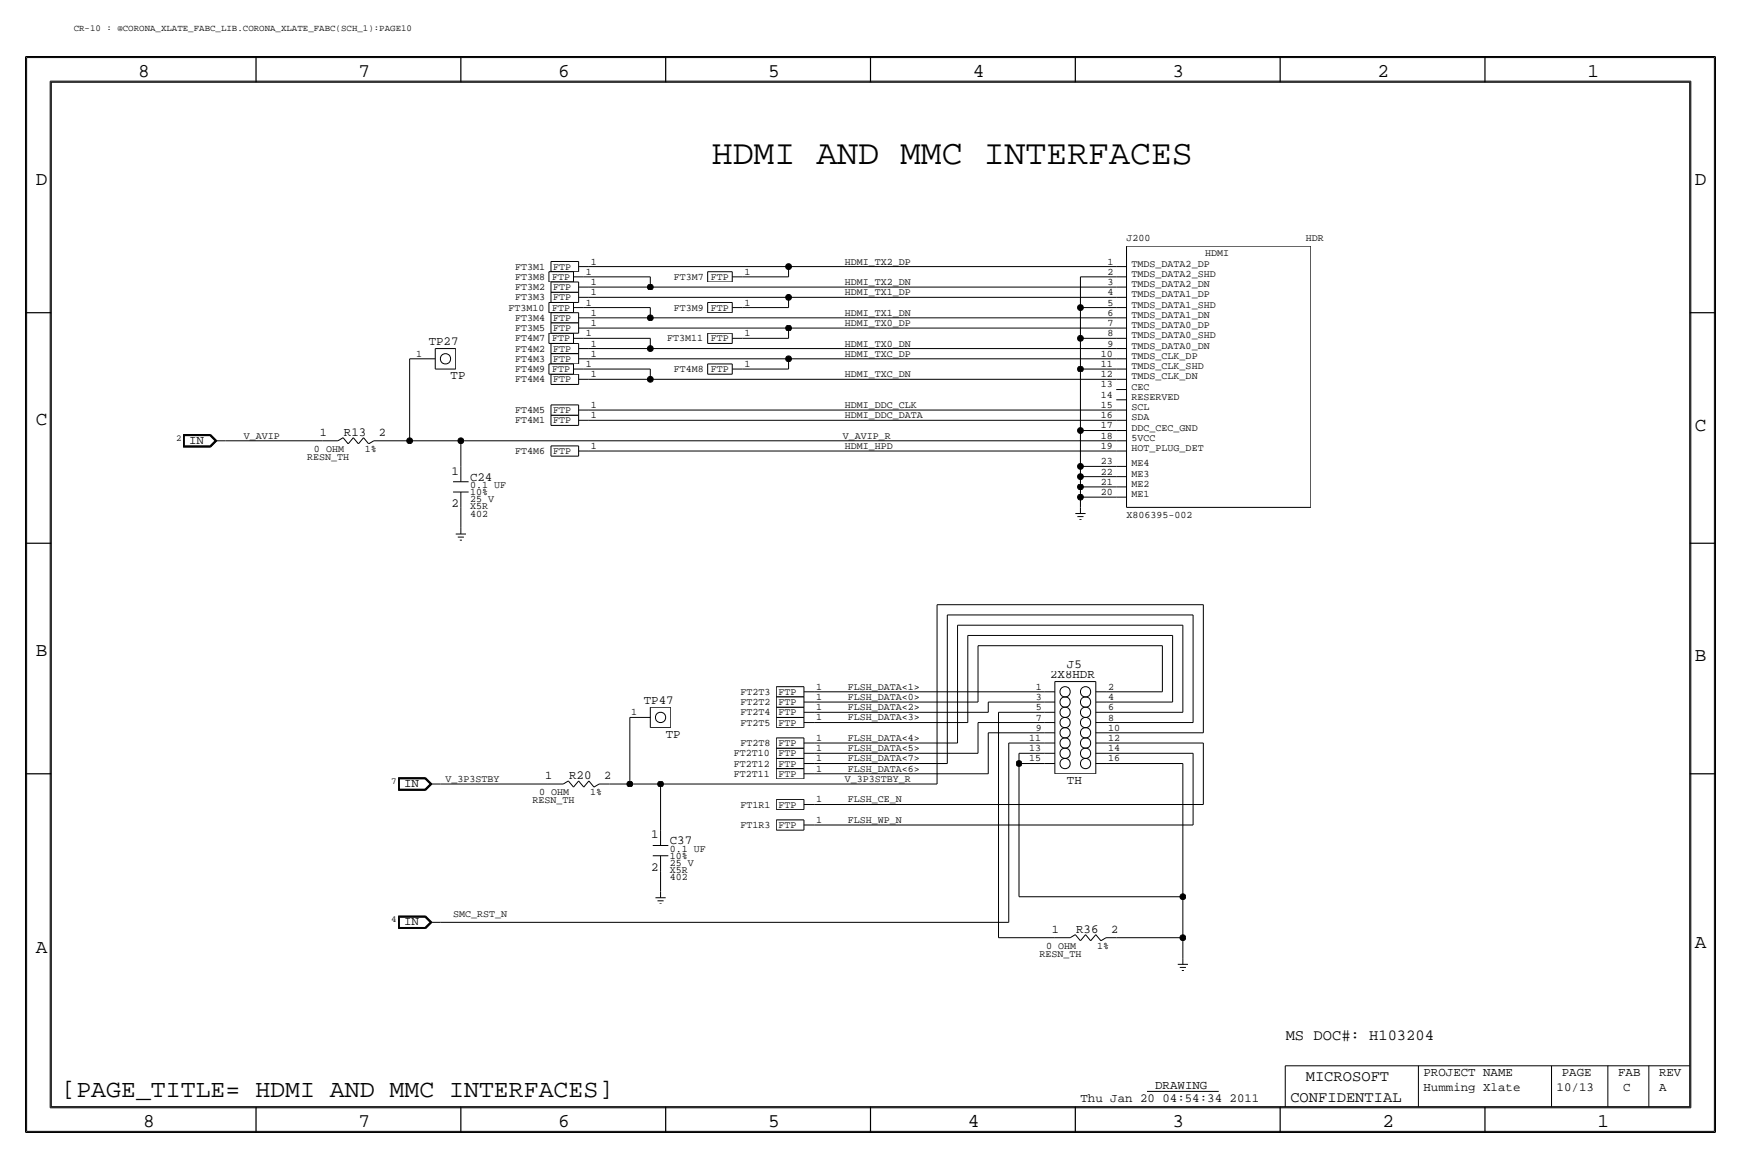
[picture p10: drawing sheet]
<svg xmlns="http://www.w3.org/2000/svg" width="432mm" height="287mm" viewBox="0 0 432 287" stroke-linecap="round" stroke-linejoin="round" font-family="sans-serif">
<g fill="none" stroke="#000" stroke-width=".25">
<path d="M6.6 14.3h418.6zM6.6 14.3v266.2zM425.2 14.3v266.2zM12.4 20.1v254.5zM12.4 20.1h407zM419.4 20.1v254.5zM136.1 77.5h6.1zM136.1 75v2.5zM136.1 75h6.1zM136.1 69.9h6.1zM136.1 67.4v2.5zM136.1 67.4h6.1z"/>
<path d="M136.7 77.5v2.6zM136.7 77.5h6.8zM136.7 72.4h6.8zM136.7 69.9v2.5zM136.7 69.9h6.8zM136.7 67.4h6.8zM136.7 64.8v2.6zM136.7 64.8h6.8zM136.7 75h6.8zM136.7 72.4v2.6zM142.2 76.3h2.6zM142.2 68.6h2.6z"/>
<path d="M142.2 75v2.5zM142.2 67.4v2.5zM143.5 78.8h2.5zM143.5 71.2h2.5zM143.5 66.1h2.5zM143.5 73.7h2.5zM143.5 77.5v2.6zM143.5 69.9v2.5zM143.5 64.8v2.6zM143.5 72.4v2.6zM144.8 76.3h16.5zM144.8 68.6h16.5z"/>
<path d="M146 78.8h15.3zM146 73.7h49.6zM146 66.1h49.6zM146 71.2h15.3zM161.3 76.3v2.5zM161.3 78.8h115.6zM161.3 71.2h115.6zM161.3 68.6v2.6zM175.5 77.5h6.1zM175.5 75v2.5zM175.5 75h6.1zM175.5 69.9h6.1z"/>
<path d="M175.5 67.4v2.5zM175.5 67.4h6.1zM181.6 76.3h2.5zM181.6 68.6h2.5zM181.6 75v2.5zM181.6 67.4v2.5zM184.1 76.3h11.5zM184.1 68.6h11.5zM195.6 73.7h81.3zM195.6 73.7v2.6zM195.6 66.1h81.3zM195.6 66.1v2.5z"/>
<path d="M268 76.3v7.6zM268 68.6v7.7zM268 68.6h8.9zM268 76.3h8.9zM276.9 66.1h2.5zM276.9 68.6h2.5zM276.9 71.2h2.5zM276.9 73.7h2.5zM276.9 76.3h2.5zM276.9 78.8h2.5zM279.4 61h45.7zM279.4 61v64.8z"/>
<path d="M325.1 61v64.8zM101.6 89v20.3zM101.6 89h3.8zM105.4 89h2.5zM107.9 91.5h5.1zM107.9 86.4h5.1zM107.9 86.4v5.1zM113 86.4v5.1zM136.1 85.1h6.1zM136.1 82.6v2.5zM136.1 82.6h6.1zM136.1 92.8h6.1z"/>
<path d="M136.1 90.2v2.6zM136.1 90.2h6.1zM136.7 80.1h6.8zM136.7 82.6h6.8zM136.7 80.1v2.5zM136.7 87.7h6.8zM136.7 85.1v2.6zM136.7 85.1h6.8zM136.7 90.2h6.8zM136.7 87.7v2.5zM136.7 95.3h6.8zM136.7 92.8v2.5z"/>
<path d="M136.7 92.8h6.8zM142.2 83.9h2.6zM142.2 91.5h2.6zM142.2 82.6v2.5zM142.2 90.2v2.6zM143.5 81.3h2.5zM143.5 86.4h2.5zM143.5 89h2.5zM143.5 94h2.5zM143.5 80.1v2.5zM143.5 85.1v2.6zM143.5 87.7v2.5z"/>
<path d="M143.5 92.8v2.5zM144.8 91.5h16.5zM144.8 83.9h16.5zM146 89h49.6zM146 94h15.3zM146 81.3h49.6zM146 86.4h15.3zM161.3 94h115.6zM161.3 91.5v2.5zM161.3 86.4h115.6zM161.3 83.9v2.5zM175.5 92.8h6.1z"/>
<path d="M175.5 90.2v2.6zM175.5 90.2h6.1zM175.5 85.1h6.1zM175.5 82.6v2.5zM175.5 82.6h6.1zM181.6 91.5h2.5zM181.6 83.9h2.5zM181.6 90.2v2.6zM181.6 82.6v2.5zM184.1 91.5h11.5zM184.1 83.9h11.5zM195.6 89v2.5z"/>
<path d="M195.6 89h81.3zM195.6 81.3h81.3zM195.6 81.3v2.6zM268 91.5v15.2zM268 83.9v7.6zM268 91.5h8.9zM268 83.9h8.9zM276.9 81.3h2.5zM276.9 86.4h2.5zM276.9 83.9h2.5zM276.9 89h2.5zM276.9 91.5h2.5z"/>
<path d="M276.9 94h2.5zM276.9 96.6h2.5zM276.9 99.1h2.5zM45.4 107.7h6.8zM45.4 107.7v3.1zM45.4 110.8h6.8zM45.5 107.8v2.9zM45.5 110.7h6.7zM45.5 107.8h6.7zM45.6 107.9v2.7zM45.6 110.6h6.5zM45.6 107.9h6.5z"/>
<path d="M45.7 108v2.5zM45.7 110.5h6.4zM45.7 108h6.4zM52.1 110.5l1.2-1.2zM52.1 108l1.2 1.3zM52.1 110.6l1.4-1.3zM52.1 107.9l1.4 1.4zM52.2 107.8l1.4 1.5zM52.2 110.8l1.6-1.5zM52.2 107.7l1.6 1.6zM53.3 109.3h2.6zM53.6 109.3l-1.4 1.4z"/>
<path d="M55.9 109.3h24.1zM80 109.3h3.8zM83.8 109.3l1.3-.8zM85.1 108.5l1.3 1.5zM87.6 108.5l-1.2 1.5zM87.6 108.5l1.3 1.5zM90.2 108.5l-1.3 1.5zM90.2 108.5l1.2 1.5zM91.4 110l1.3-.7zM92.7 109.3h2.5zM95.2 109.3h6.4zM101.6 109.3h12.7z"/>
<path d="M112.4 119.4h3.8zM114.3 109.3h162.6zM114.3 109.3v6.3zM114.3 115.6v3.8zM136.7 102.9h6.8zM136.7 100.4v2.5zM136.7 100.4h6.8zM136.7 113.1h6.8zM136.7 110.5v2.6zM136.7 110.5h6.8zM136.7 105.5h6.8zM136.7 102.9v2.6z"/>
<path d="M143.5 101.7h2.5zM143.5 111.8h2.5zM143.5 104.2h2.5zM143.5 100.4v2.5zM143.5 110.5v2.6zM143.5 102.9v2.6zM146 111.8h130.9zM146 104.2h130.9zM146 101.7h130.9zM268 118.2v2.5zM268 115.6v2.6zM268 106.7v8.9z"/>
<path d="M268 118.2h8.9zM268 115.6h8.9zM268 106.7h8.9zM276.9 101.7h2.5zM276.9 104.2h2.5zM276.9 106.7h2.5zM276.9 109.3h2.5zM276.9 111.8h2.5zM276.9 115.6h2.5zM276.9 118.2h2.5zM112.4 122h3.8zM113 132.4h2.6z"/>
<path d="M113.5 133.1h1.6zM114 133.9h.6zM114.3 130.9v1.5zM114.3 125.8v5.1zM114.3 122v3.8zM266.7 127.3h2.5zM267.2 128.1h1.5zM267.7 128.8h.5zM268 123.2v2.6zM268 120.7v2.5zM268 123.2h8.9zM268 120.7h8.9z"/>
<path d="M268 125.8v1.5zM276.9 120.7h2.5zM276.9 123.2h2.5zM279.4 125.8h45.7zM232.4 149.9h66zM232.4 149.9v44.5zM234.9 152.5v36.8zM234.9 152.5h61zM237.5 155h55.9zM237.5 155v29.2zM240 157.5v21.6zM240 157.5h50.8z"/>
<path d="M290.8 157.5v16.5zM293.4 155v21.6zM295.9 152.5v26.6zM298.4 149.9v31.8zM156.2 177.9h2.5zM156.2 177.9v16.5zM158.7 177.9h2.6zM161.3 175.3h5.1zM161.3 175.3v5.1zM166.4 175.3v5.1zM192.5 177.9v2.5zM192.5 177.9h6.9z"/>
<path d="M192.5 175.3v2.6zM192.5 175.3h6.9zM192.5 172.8v2.5zM192.5 172.8h6.9zM192.5 170.2v2.6zM192.5 170.2h6.9zM199.4 179.1h2.5zM199.4 176.6h2.5zM199.4 174h2.5zM199.4 171.5h2.5zM199.4 177.9v2.5zM199.4 175.3v2.6z"/>
<path d="M199.4 172.8v2.5zM199.4 170.2v2.6zM201.9 176.6h43.2zM201.9 171.5h57.2zM201.9 179.1h38.1zM201.9 174h40.7zM242.6 179.1v7.6zM242.6 179.1h16.5zM242.6 160.1h45.7zM242.6 160.1v13.9zM245.1 174v2.6zM245.1 174h14z"/>
<path d="M247.6 176.6v55.9zM247.7 176.6h11.4zM259.1 179.1h2.5zM259.1 174h2.5zM259.1 176.6h2.5zM259.1 171.5h2.5zM261.6 169v22.8zM261.6 169h10.2zM271.8 169v22.8zM271.8 179.1h2.5zM271.8 176.6h2.5zM271.8 171.5h2.5z"/>
<path d="M271.8 174h2.5zM274.3 179.1h21.6zM274.3 171.5h14zM274.3 176.6h19.1zM274.3 174h16.5zM288.3 160.1v11.4zM98.8 192.8h6.8zM98.8 192.8v3.1zM98.8 195.9h6.8zM98.9 192.9v2.9zM98.9 195.8h6.6zM98.9 192.9h6.6z"/>
<path d="M99 193v2.7zM99 195.7h6.5zM99 193h6.5zM99.1 193.1v2.5zM99.1 195.6h6.3zM99.1 193.1h6.3zM105.4 195.6l1.3-1.2zM105.4 193.1l1.3 1.3zM105.5 195.7l1.3-1.3zM105.5 193l1.3 1.4zM105.5 192.9l1.5 1.5zM105.5 195.8l1.5-1.4z"/>
<path d="M105.6 195.9l1.5-1.5zM105.6 192.8l1.5 1.6zM106.7 194.4h2.5zM109.2 194.4h26.7zM135.9 194.4h3.8zM139.7 194.4l1.3-.8zM141 193.6l1.2 1.5zM143.5 193.6l-1.3 1.5zM143.5 193.6l1.3 1.5zM146 193.6l-1.2 1.5zM146 193.6l1.3 1.5zM147.3 195.1l1.3-.7z"/>
<path d="M148.6 194.4h2.5zM151.1 194.4h5.1zM156.2 194.4h7.6zM161.3 180.4h5.1zM163.8 194.4h68.6zM163.8 194.4v11.4zM192.5 198.2v2.5zM192.5 198.2h6.9zM192.5 193.1h6.9zM192.5 190.6v2.5zM192.5 190.6h6.9zM192.5 188v2.6z"/>
<path d="M192.5 188h6.9zM192.5 185.5v2.5zM192.5 185.5h6.9zM192.5 182.9v2.6zM192.5 182.9h6.9zM192.5 180.4h6.9zM199.4 199.4h2.5zM199.4 191.8h2.5zM199.4 189.3h2.5zM199.4 186.7h2.5zM199.4 184.2h2.5zM199.4 198.2v2.5z"/>
<path d="M199.4 190.6v2.5zM199.4 188v2.6zM199.4 185.5v2.5zM199.4 182.9v2.6zM201.9 199.4h96.6zM201.9 186.7h40.7zM201.9 189.3h33.1zM201.9 184.2h35.6zM201.9 191.8h43.2zM245.1 181.7v10.1zM245.1 181.7h14zM250.2 184.2v44.5z"/>
<path d="M250.2 184.2h8.9zM252.7 189.3v33zM252.7 186.7v2.6zM252.7 189.3h6.4zM252.7 186.7h6.4zM259.1 181.7h2.5zM259.1 184.2h2.5zM259.1 186.7h2.5zM259.1 189.3h2.5zM261.6 191.8h10.2zM271.8 184.2h2.5zM271.8 181.7h2.5z"/>
<path d="M271.8 189.3h2.5zM271.8 186.7h2.5zM274.3 189.3h19.1zM274.3 181.7h24.1zM274.3 184.2h24.1zM274.3 186.7h21.6zM293.4 189.3v33zM295.9 186.7v17.8zM298.4 184.2v15.2zM161.9 209.6h3.9zM161.9 212.1h3.9zM163.8 216v5z"/>
<path d="M163.8 212.1v3.9zM163.8 205.8v3.8zM192.5 205.8h6.9zM192.5 203.3v2.5zM192.5 203.3h6.9zM192.5 200.7h6.9zM199.4 204.5h2.5zM199.4 203.3v2.5zM201.9 204.5h94zM98.8 227.1h6.8zM98.8 227.1v3.1zM98.8 230.2h6.8z"/>
<path d="M98.9 227.2v2.9zM98.9 230.1h6.6zM98.9 227.2h6.6zM99 227.3v2.7zM99 230h6.5zM99 227.3h6.5zM99.1 227.4v2.5zM99.1 229.9h6.3zM99.1 227.4h6.3zM105.4 229.9l1.3-1.2zM105.4 227.4l1.3 1.3zM105.5 230l1.3-1.3z"/>
<path d="M105.5 227.3l1.3 1.4zM105.5 227.2l1.5 1.5zM105.5 230.1l1.5-1.4zM105.6 230.2l1.5-1.5zM105.6 227.1l1.5 1.6zM106.7 228.7h2.5zM109.2 228.7h141zM162.6 222.6h2.5zM163.1 223.3h1.5zM163.6 224.1h.5zM163.8 221v1.6zM247.6 232.5h14z"/>
<path d="M252.7 222.3h40.7zM261.6 232.5h3.8zM265.4 232.5l1.3-.8zM266.7 231.7l1.3 1.5zM269.2 231.7l-1.2 1.5zM269.2 231.7l1.3 1.5zM271.8 231.7l-1.3 1.5zM271.8 231.7l1.2 1.5zM273 233.2l1.3-.7zM274.3 232.5h2.6zM276.9 232.5h16.5zM292.1 239.1h2.5z"/>
<path d="M292.6 239.8h1.5zM293.4 232.5v5zM293.4 222.3v10.2zM293.4 237.5v1.6zM293.1 240.6h.5zM12.4 274.6h407zM284.5 270.6h17.8zM318.8 264.2v10.2zM318.8 264.2h100.3zM351.8 264.2v10.2zM384.8 264.2v10.2zM398.8 264.2v10.2z"/>
<path d="M408.9 264.2v10.2zM6.6 280.5h418.6z"/>
<circle cx="110.5" cy="89" r="1.28"/>
<circle cx="163.8" cy="177.9" r="1.28"/>
<circle cx="264.2" cy="171.5" r="1.28"/>
<circle cx="264.2" cy="179.1" r="1.28"/>
<circle cx="264.2" cy="176.6" r="1.28"/>
<circle cx="264.2" cy="174.1" r="1.28"/>
<circle cx="269.2" cy="174.1" r="1.28"/>
<circle cx="269.2" cy="179.1" r="1.28"/>
<circle cx="269.2" cy="171.5" r="1.28"/>
<circle cx="269.2" cy="176.6" r="1.28"/>
<circle cx="264.2" cy="184.2" r="1.28"/>
<circle cx="264.2" cy="181.7" r="1.28"/>
<circle cx="264.2" cy="186.8" r="1.28"/>
<circle cx="264.2" cy="189.3" r="1.28"/>
<circle cx="269.2" cy="186.8" r="1.28"/>
<circle cx="269.2" cy="189.3" r="1.28"/>
<circle cx="269.2" cy="181.7" r="1.28"/>
<circle cx="269.2" cy="184.2" r="1.28"/>
</g>
<g fill="#000" stroke="#000" stroke-width=".25">
<circle cx="161.3" cy="78.8" r=".72"/>
<circle cx="161.3" cy="71.2" r=".72"/>
<circle cx="195.6" cy="73.7" r=".72"/>
<circle cx="195.6" cy="66.1" r=".72"/>
<circle cx="268" cy="76.3" r=".72"/>
<circle cx="161.3" cy="86.4" r=".72"/>
<circle cx="161.3" cy="94" r=".72"/>
<circle cx="195.6" cy="81.3" r=".72"/>
<circle cx="195.6" cy="89" r=".72"/>
<circle cx="268" cy="83.9" r=".72"/>
<circle cx="268" cy="91.5" r=".72"/>
<circle cx="101.6" cy="109.3" r=".72"/>
<circle cx="114.3" cy="109.3" r=".72"/>
<circle cx="268" cy="118.2" r=".72"/>
<circle cx="268" cy="115.6" r=".72"/>
<circle cx="268" cy="106.7" r=".72"/>
<circle cx="268" cy="120.7" r=".72"/>
<circle cx="268" cy="123.2" r=".72"/>
<circle cx="156.2" cy="194.4" r=".72"/>
<circle cx="163.8" cy="194.4" r=".72"/>
<circle cx="252.7" cy="189.3" r=".72"/>
<circle cx="293.4" cy="232.5" r=".72"/>
<circle cx="293.4" cy="222.3" r=".72"/>
</g>
<g fill="none" stroke="#000" stroke-width=".3">
<path d="M6.3 14v266.7zM6.4 14h419zM63.5 14v6.4zM114.3 14v6.4zM165.1 14v6.4zM215.9 14v6.4zM266.7 14v6.4zM317.5 14v6.4zM368.3 14v6.4zM425.4 14v266.7zM12.7 20.4h406.4zM12.7 20.4v254z"/>
<path d="M419.1 20.4v254zM6.3 77.5h6.4zM419.1 77.5h6.3zM6.3 134.7h6.4zM419.1 134.7h6.3zM6.3 191.8h6.4zM419.1 191.8h6.3zM12.7 274.4h406.4zM63.5 274.4v6.3zM114.3 274.4v6.3zM165.1 274.4v6.3zM215.9 274.4v6.3z"/>
<path d="M266.7 274.4v6.3zM317.5 274.4v6.3zM368.3 274.4v6.3zM6.4 280.7h419z"/>
</g>
<text font-size="8.6" x="176.5" y="40.7">HDMI AND MMC INTERFACES</text>
<text font-size="6.2" x="15.2" y="271.8">[PAGE_TITLE= HDMI AND MMC INTERFACES]</text>
<g font-size="4.8">
<text x="34.3" y="19.1">8</text>
<text x="88.9" y="19.1">7</text>
<text x="138.4" y="19.1">6</text>
<text x="190.5" y="19.1">5</text>
<text x="241.3" y="19.1">4</text>
<text x="290.8" y="19.1">3</text>
<text x="341.6" y="19.1">2</text>
<text x="393.7" y="19.1">1</text>
<text x="8.9" y="45.8">D</text>
<text x="420.4" y="45.8">D</text>
<text x="8.9" y="105.5">C</text>
<text x="420.4" y="106.7">C</text>
<text x="8.9" y="162.6">B</text>
<text x="420.4" y="163.9">B</text>
<text x="8.9" y="236.3">A</text>
<text x="420.4" y="235">A</text>
<text x="35.5" y="279.4">8</text>
<text x="88.9" y="279.4">7</text>
<text x="138.4" y="279.4">6</text>
<text x="190.5" y="279.4">5</text>
<text x="240" y="279.4">4</text>
<text x="290.8" y="279.4">3</text>
<text x="342.9" y="279.4">2</text>
<text x="396.2" y="279.4">1</text>
</g>
<g font-size="3.8">
<text x="318.9" y="257.8">MS DOC#: H103204</text>
<text x="323.9" y="268">MICROSOFT</text>
<text x="320" y="273.1">CONFIDENTIAL</text>
</g>
<g font-size="3.1">
<text x="106.3" y="85.6">TP27</text>
<text x="111.8" y="94">TP</text>
<text x="46.9" y="110">IN</text>
<text x="85.3" y="108">R13</text>
<text x="112" y="117.7">1</text>
<text x="116.6" y="119.2">C24</text>
<text x="112" y="125.8">2</text>
<text x="264.6" y="165.7">J5</text>
<text x="260.5" y="168.2">2X8HDR</text>
<text x="159.7" y="174.5">TP47</text>
<text x="165.1" y="182.9">TP</text>
<text x="100.2" y="195.1">IN</text>
<text x="141.2" y="193.1">R20</text>
<text x="264.6" y="194.4">TH</text>
<text x="161.5" y="207.8">1</text>
<text x="166.1" y="209.3">C37</text>
<text x="161.5" y="216">2</text>
<text x="100.2" y="229.4">IN</text>
<text x="266.9" y="231.2">R36</text>
<text x="353.1" y="266.8">PROJECT NAME</text>
<text x="387.3" y="266.8">PAGE</text>
<text x="401.3" y="266.8">FAB</text>
<text x="411.5" y="266.8">REV</text>
<text x="268" y="273.1">Thu Jan 20 04:54:34 2011</text>
<text x="286.5" y="270.1">DRAWING</text>
<text x="353.1" y="270.6">Humming Xlate</text>
<text x="386.1" y="270.6">10/13</text>
<text x="402.6" y="270.6">C</text>
<text x="411.5" y="270.6">A</text>
</g>
<g font-size="2.9">
<text x="79.3" y="108">1</text>
<text x="94" y="108">2</text>
<text x="135.2" y="193.1">1</text>
<text x="149.9" y="193.1">2</text>
<text x="260.9" y="231.2">1</text>
<text x="275.6" y="231.2">2</text>
</g>
<g font-size="2.5">
<text x="279.4" y="59.7">J200</text>
<text x="323.9" y="59.7">HDR</text>
<text x="146.6" y="65.6">1</text>
<text x="209.5" y="65.6">HDMI_TX2_DP</text>
<text x="274.7" y="65.6">1</text>
<text x="298.9" y="63.6">HDMI</text>
<text x="127.8" y="71.9">FT3M2</text>
<text x="127.8" y="66.9">FT3M1</text>
<text x="127.8" y="69.4">FT3M8</text>
<text x="137" y="69.4">FTP</text>
<text x="137.2" y="71.9">FTP</text>
<text x="137.2" y="66.9">FTP</text>
<text x="145.3" y="68.1">1</text>
<text x="146.6" y="70.7">1</text>
<text x="167.1" y="69.4">FT3M7</text>
<text x="176.3" y="69.4">FTP</text>
<text x="184.7" y="68.1">1</text>
<text x="209.5" y="70.7">HDMI_TX2_DN</text>
<text x="274.7" y="70.7">3</text>
<text x="274.7" y="68.1">2</text>
<text x="280.7" y="71.2">TMDS_DATA2_DN</text>
<text x="280.7" y="68.6">TMDS_DATA2_SHD</text>
<text x="280.7" y="66.1">TMDS_DATA2_DP</text>
<text x="126.1" y="77">FT3M10</text>
<text x="127.8" y="74.5">FT3M3</text>
<text x="137" y="77">FTP</text>
<text x="137.2" y="74.5">FTP</text>
<text x="145.3" y="75.7">1</text>
<text x="146.6" y="73.2">1</text>
<text x="167.1" y="77">FT3M9</text>
<text x="176.3" y="77">FTP</text>
<text x="184.7" y="75.7">1</text>
<text x="209.5" y="73.2">HDMI_TX1_DP</text>
<text x="274.7" y="73.2">4</text>
<text x="274.7" y="75.7">5</text>
<text x="280.7" y="76.3">TMDS_DATA1_SHD</text>
<text x="280.7" y="73.7">TMDS_DATA1_DP</text>
<text x="127.8" y="79.6">FT3M4</text>
<text x="127.8" y="82.1">FT3M5</text>
<text x="137.2" y="79.6">FTP</text>
<text x="137.2" y="82.1">FTP</text>
<text x="145.3" y="83.4">1</text>
<text x="146.6" y="78.3">1</text>
<text x="146.6" y="80.8">1</text>
<text x="184.7" y="83.4">1</text>
<text x="209.5" y="78.3">HDMI_TX1_DN</text>
<text x="209.5" y="80.8">HDMI_TX0_DP</text>
<text x="274.7" y="80.8">7</text>
<text x="274.7" y="83.4">8</text>
<text x="274.7" y="78.3">6</text>
<text x="280.7" y="83.9">TMDS_DATA0_SHD</text>
<text x="280.7" y="81.3">TMDS_DATA0_DP</text>
<text x="280.7" y="78.8">TMDS_DATA1_DN</text>
<text x="103.2" y="88.4">1</text>
<text x="127.8" y="87.2">FT4M2</text>
<text x="127.8" y="84.6">FT4M7</text>
<text x="127.8" y="89.7">FT4M3</text>
<text x="137" y="84.6">FTP</text>
<text x="137.2" y="87.2">FTP</text>
<text x="137.2" y="89.7">FTP</text>
<text x="146.6" y="85.9">1</text>
<text x="146.6" y="88.4">1</text>
<text x="165.5" y="84.6">FT3M11</text>
<text x="176.3" y="84.6">FTP</text>
<text x="209.5" y="88.4">HDMI_TXC_DP</text>
<text x="209.5" y="85.9">HDMI_TX0_DN</text>
<text x="273" y="88.4">10</text>
<text x="274.7" y="85.9">9</text>
<text x="280.7" y="89">TMDS_CLK_DP</text>
<text x="280.7" y="86.4">TMDS_DATA0_DN</text>
<text x="127.8" y="92.3">FT4M9</text>
<text x="127.8" y="94.8">FT4M4</text>
<text x="137" y="92.3">FTP</text>
<text x="137.2" y="94.8">FTP</text>
<text x="145.3" y="91">1</text>
<text x="146.6" y="93.5">1</text>
<text x="167.1" y="92.3">FT4M8</text>
<text x="176.3" y="92.3">FTP</text>
<text x="184.7" y="91">1</text>
<text x="209.5" y="93.5">HDMI_TXC_DN</text>
<text x="273" y="93.5">12</text>
<text x="273" y="91">11</text>
<text x="280.7" y="94">TMDS_CLK_DN</text>
<text x="280.7" y="91.5">TMDS_CLK_SHD</text>
<text x="146.6" y="101.1">1</text>
<text x="209.5" y="101.1">HDMI_DDC_CLK</text>
<text x="273" y="96.1">13</text>
<text x="273" y="98.6">14</text>
<text x="273" y="101.1">15</text>
<text x="280.7" y="99.1">RESERVED</text>
<text x="280.7" y="101.7">SCL</text>
<text x="280.7" y="96.6">CEC</text>
<text x="127.8" y="105">FT4M1</text>
<text x="127.8" y="102.4">FT4M5</text>
<text x="137.2" y="102.4">FTP</text>
<text x="137.2" y="105">FTP</text>
<text x="146.6" y="103.7">1</text>
<text x="209.5" y="103.7">HDMI_DDC_DATA</text>
<text x="273" y="106.2">17</text>
<text x="273" y="103.7">16</text>
<text x="280.7" y="104.2">SDA</text>
<text x="280.7" y="106.7">DDC_CEC_GND</text>
<text x="60.5" y="108.8">V_AVIP</text>
<text x="77.9" y="112.1">0 OHM</text>
<text x="90.5" y="112.1">1%</text>
<text x="127.8" y="112.6">FT4M6</text>
<text x="137.2" y="112.6">FTP</text>
<text x="146.6" y="111.3">1</text>
<text x="209" y="108.8">V_AVIP_R</text>
<text x="209.5" y="111.3">HDMI_HPD</text>
<text x="273" y="108.8">18</text>
<text x="273" y="111.3">19</text>
<text x="280.7" y="109.3">5VCC</text>
<text x="280.7" y="111.8">HOT_PLUG_DET</text>
<text x="76.2" y="114.1">RESN_TH</text>
<text x="273" y="117.7">22</text>
<text x="273" y="115.1">23</text>
<text x="280.7" y="115.6">ME4</text>
<text x="280.7" y="118.2">ME3</text>
<text x="116.6" y="122.7">10%</text>
<text x="116.6" y="124.5">25 V</text>
<text x="116.6" y="121">0.1 UF</text>
<text x="273" y="122.7">20</text>
<text x="273" y="120.2">21</text>
<text x="280.7" y="120.7">ME2</text>
<text x="280.7" y="123.2">ME1</text>
<text x="116.6" y="126.3">X5R</text>
<text x="116.6" y="128.1">402</text>
<text x="279.4" y="128.3">X806395-002</text>
<text x="183.6" y="172.3">FT2T3</text>
<text x="193.1" y="172.3">FTP</text>
<text x="202.4" y="173.5">1</text>
<text x="202.4" y="171">1</text>
<text x="210.3" y="171">FLSH_DATA&lt;1&gt;</text>
<text x="210.3" y="173.5">FLSH_DATA&lt;0&gt;</text>
<text x="256.9" y="171">1</text>
<text x="256.9" y="173.5">3</text>
<text x="274.8" y="171">2</text>
<text x="274.8" y="173.5">4</text>
<text x="156.6" y="177.3">1</text>
<text x="183.6" y="179.9">FT2T5</text>
<text x="183.6" y="177.3">FT2T4</text>
<text x="183.6" y="174.8">FT2T2</text>
<text x="193.1" y="179.9">FTP</text>
<text x="193.1" y="177.3">FTP</text>
<text x="193.1" y="174.8">FTP</text>
<text x="202.4" y="178.6">1</text>
<text x="202.4" y="176.1">1</text>
<text x="210.3" y="176.1">FLSH_DATA&lt;2&gt;</text>
<text x="210.3" y="178.6">FLSH_DATA&lt;3&gt;</text>
<text x="256.9" y="176.1">5</text>
<text x="256.9" y="178.6">7</text>
<text x="274.8" y="176.1">6</text>
<text x="274.8" y="178.6">8</text>
<text x="183.6" y="185">FT2T8</text>
<text x="193.1" y="185">FTP</text>
<text x="202.4" y="183.7">1</text>
<text x="210.3" y="183.7">FLSH_DATA&lt;4&gt;</text>
<text x="255.2" y="183.7">11</text>
<text x="256.9" y="181.2">9</text>
<text x="274.8" y="181.2">10</text>
<text x="274.8" y="183.7">12</text>
<text x="182" y="190">FT2T12</text>
<text x="182" y="187.5">FT2T10</text>
<text x="193.1" y="190">FTP</text>
<text x="193.1" y="187.5">FTP</text>
<text x="202.4" y="191.3">1</text>
<text x="202.4" y="188.8">1</text>
<text x="202.4" y="186.2">1</text>
<text x="210.3" y="186.2">FLSH_DATA&lt;5&gt;</text>
<text x="210.3" y="188.8">FLSH_DATA&lt;7&gt;</text>
<text x="210.3" y="191.3">FLSH_DATA&lt;6&gt;</text>
<text x="255.2" y="186.2">13</text>
<text x="255.2" y="188.8">15</text>
<text x="274.8" y="186.2">14</text>
<text x="274.8" y="188.8">16</text>
<text x="110.5" y="193.9">V_3P3STBY</text>
<text x="133.8" y="197.2">0 OHM</text>
<text x="146.4" y="197.2">1%</text>
<text x="182" y="192.6">FT2T11</text>
<text x="193.1" y="192.6">FTP</text>
<text x="209.5" y="193.9">V_3P3STBY_R</text>
<text x="132.1" y="199.2">RESN_TH</text>
<text x="183.6" y="200.2">FT1R1</text>
<text x="193.1" y="200.2">FTP</text>
<text x="202.4" y="198.9">1</text>
<text x="210.3" y="198.9">FLSH_CE_N</text>
<text x="183.6" y="205.3">FT1R3</text>
<text x="193.1" y="205.3">FTP</text>
<text x="202.4" y="204">1</text>
<text x="210.3" y="204">FLSH_WP_N</text>
<text x="166.1" y="212.9">10%</text>
<text x="166.1" y="214.7">25 V</text>
<text x="166.1" y="211.1">0.1 UF</text>
<text x="166.1" y="216.5">X5R</text>
<text x="166.1" y="218.2">402</text>
<text x="112.4" y="227.2">SMC_RST_N</text>
<text x="257.8" y="237.3">RESN_TH</text>
<text x="259.5" y="235.3">0 OHM</text>
<text x="272.1" y="235.3">1%</text>
</g>
<g font-size="2.3">
<text x="18.3" y="7.7">CR-10 : @CORONA_XLATE_FABC_LIB.CORONA_XLATE_FABC(SCH_1):PAGE10</text>
<text x="43.7" y="109.3">2</text>
<text x="97" y="194.4">7</text>
<text x="97" y="228.7">4</text>
</g>
</svg>
